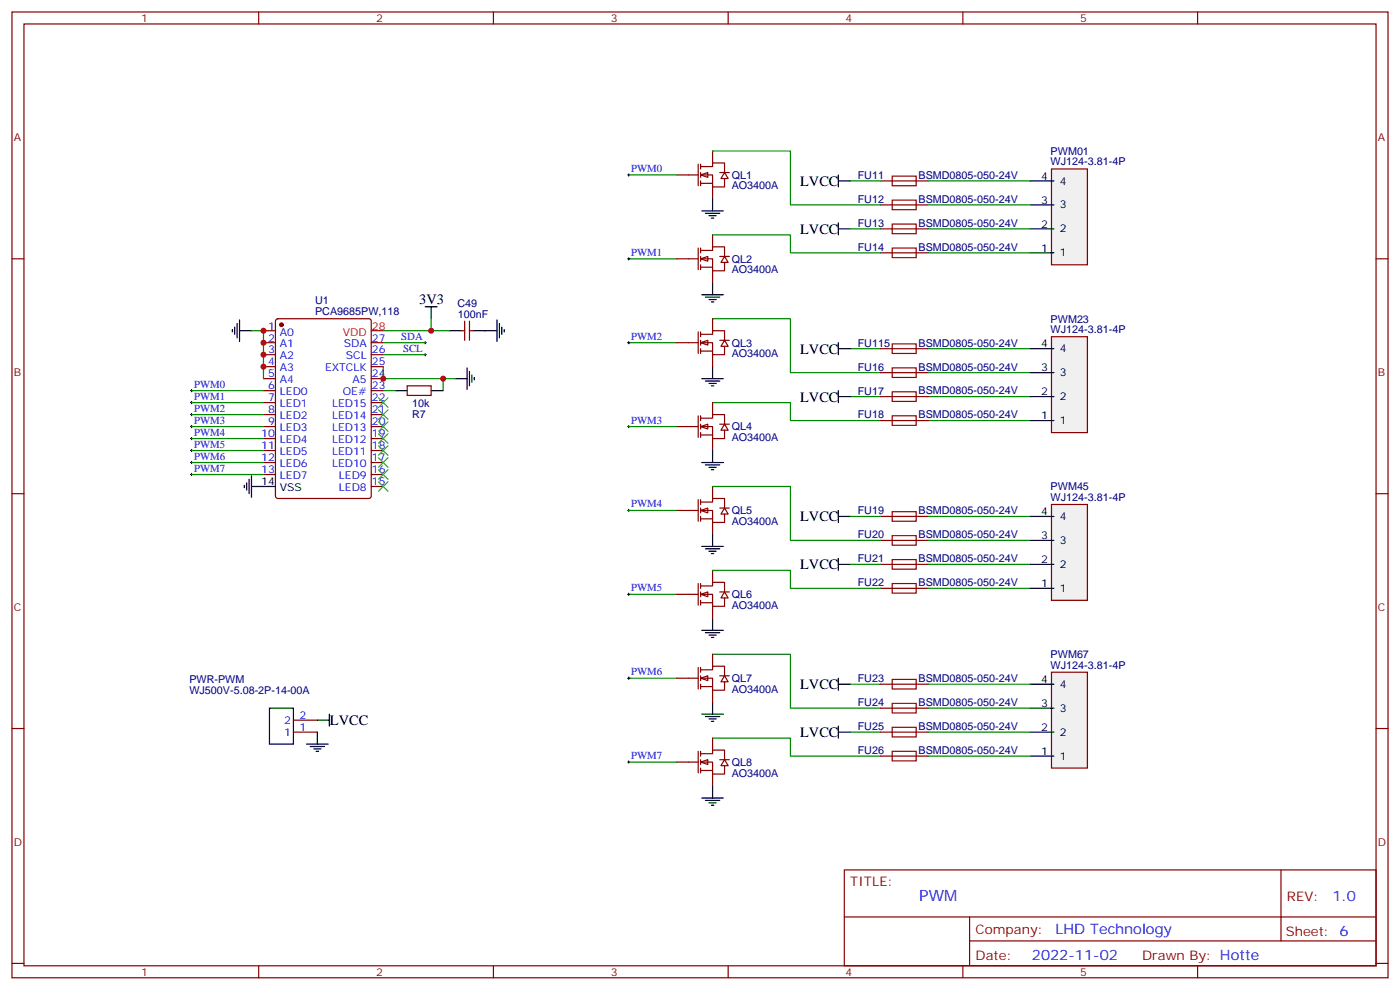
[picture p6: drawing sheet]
<svg xmlns="http://www.w3.org/2000/svg" width="412mm" height="291mm" viewBox="0 0 412 291" stroke-linecap="round" stroke-linejoin="round" font-family="sans-serif">
<g fill="none" stroke="#870000" stroke-width=".35">
<path d="M3.5 3.5h405.4v284.4h-405.4zM7.1 7.1h398.2v277.2h-398.2zM76.2 3.5v3.6M145.3 3.5v3.6M214.5 3.5v3.6M283.6 3.5v3.6M352.8 3.5v3.6M3.5 76.2h3.6M405.3 76.2h3.6M77.6 97.4h3.5M81.4 94l.4-.2h26.9l.6 .5 .1 51.7-.5 .7-27.1 .1-.6-.5-.1-51.8zM77.6 100.9h3.5"/>
<path d="M77.6 104.4h3.5M77.6 107.9h3.5M77.6 111.5h3.5M77.6 115h3.5M77.6 118.5h3.5M109.4 100.9h3.5M109.4 104.4h3.5M109.4 107.9h3.5M109.4 111.5h3.5M109.4 115h3.5M109.4 118.5h3.5M77.6 122.1h3.5"/>
<path d="M77.6 125.6h3.5M77.6 129.1h3.5M77.6 132.6h3.5M77.6 136.2h3.5M77.6 139.7h3.5M109.4 122.1h3.5M109.4 125.6h3.5M109.4 129.1h3.5M109.4 132.6h3.5M109.4 136.2h3.5M109.4 139.7h3.5M3.5 145.3h3.6"/>
<path d="M109.4 143.2h3.5M405.3 145.3h3.6M3.5 214.5h3.6M405.3 214.5h3.6M248.7 256.1h156.6v28.2h-156.6zM377.3 256.1v20.9M248.7 270h156.5M285.6 277h119.6M285.6 270v14.1M3.5 283.6h3.6M76.2 284.3v3.6M145.3 284.3v3.6"/>
<path d="M214.5 284.3v3.6M283.6 284.3v3.6M352.8 284.3v3.6M405.3 283.6h3.6"/>
</g>
<circle cx="82.9" cy="95.6" r=".53" fill="#870000" stroke="#870000" stroke-width=".35"/>
<path d="M77.6 143.2h3.5" fill="none" stroke="#000" stroke-width=".35"/>
<path d="M109.4 97.4h3.5" fill="none" stroke="#f00" stroke-width=".35"/>
<path d="M124.9 100.9h.7M124.9 104.4h.7M125.2 100.5v.7M125.2 104.1v.7" fill="none" stroke="#000" stroke-width=".29"/>
<path d="M112.9 100.9h12.3M112.9 104.4h12.3" fill="none" stroke="#008700" stroke-width=".35"/>
<g fill="#fff" stroke="#870000" stroke-width=".35">
<path d="M206.4 51.5l2.1-.7v1.4z"/>
<path d="M213.4 50.8l1.1 1.8h-2.1z"/>
</g>
<g fill="none" stroke="#870000" stroke-width=".35">
<path d="M199.3 51.5h6.4M205.7 48.3v6.4M206.4 49h3.5v-1h3.5v2.8M206.4 51.5h3.5v3.5h3.5v-2.4M206.4 54h3.5M206.4 48.3v1.4M206.4 50.8v1.4M206.4 53.3v1.4M209.9 44.4v3.6M209.9 55v3.6M212 50.8h2.8M135.8 97.4h1.1"/>
<path d="M136.9 94.5v5.7M138.3 94.5v5.7M138.3 97.4h1M119.9 113.6h7.1v2.8h-7.1z"/>
</g>
<g fill="none" stroke="#000" stroke-width=".35">
<path d="M209.9 58.6v3.5M206.7 62.1h6.4M207.8 62.8h4.2M208.8 63.5h2.2M209.5 64.2h.8M68.4 97v.7M69.1 96.3v2.1M69.8 95.2v4.3M70.6 97.4h3.5M70.6 94.2v6.3M125.2 90.3h3.6M127 90.3v3.5"/>
<path d="M132.3 97.4h3.5M139.3 97.4h7.1M146.4 94.2v6.3M147.1 95.2v4.3M147.8 96.3v2.1M148.5 97v.7M116.4 115h3.5M127 115h3.5M134.1 111.5h3.5M137.6 108.3v6.4M138.3 109.4v4.2M139 110.4v2.1"/>
<path d="M139.7 111.1v.7M72 142.9v.7M72.7 142.2v2.1M73.4 141.1v4.2M74.1 143.2h3.5M74.1 140.1v6.3"/>
</g>
<g fill="none" stroke="#008700" stroke-width=".35">
<path d="M185.2 51.5h14.1M74.1 97.4h3.5v14.1M112.9 97.4h19.4M127 93.8v3.6M56.4 115h21.2M56.4 118.5h21.2M112.9 107.9v3.6h21.2M112.9 115h3.5M130.5 111.5v3.5M56.4 129.1h21.2M56.4 136.2h21.2M56.4 132.6h21.2"/>
<path d="M56.4 139.7h21.2M56.4 122.1h21.2M56.4 125.6h21.2"/>
</g>
<g fill="none" stroke="#3c3" stroke-width=".35">
<path d="M111.5 117.1l2.8 2.8M114.3 117.1l-2.8 2.8M111.5 120.7l2.8 2.8M111.5 124.2l2.8 2.8M111.5 127.7l2.8 2.8M111.5 131.2l2.8 2.9M111.5 134.8l2.8 2.8M111.5 138.3l2.8 2.8M114.3 120.7l-2.8 2.8M114.3 124.2l-2.8 2.8M114.3 127.7l-2.8 2.8M114.3 131.2l-2.8 2.9"/>
<path d="M114.3 134.8l-2.8 2.8M114.3 138.3l-2.8 2.8M111.5 141.8l2.8 2.8M114.3 141.8l-2.8 2.8"/>
</g>
<g fill="none" stroke="#000" stroke-width=".29">
<path d="M184.9 51.5h.7M185.2 51.2v.7M56.1 115h.7M56.1 118.5h.7M56.4 114.7v.7M56.4 118.2v.7M56.1 122.1h.7M56.1 125.6h.7M56.1 129.1h.7M56.1 132.6h.7M56.1 136.2h.7M56.1 139.7h.7"/>
<path d="M56.4 121.7v.7M56.4 125.2v.7M56.4 128.8v.7M56.4 132.3v.7M56.4 135.8v.7M56.4 139.3v.8"/>
</g>
<path d="M309.7 49.7h10.6v28.3h-10.6z" fill="#f0f0f0" stroke="#870000" stroke-width=".35"/>
<path d="M303.4 53.3h7M303.4 74.4h7M303.4 67.4h7M303.4 60.3h7M206.7 86.8h6.4M207.8 87.5h4.2M208.8 88.2h2.2M209.5 88.9h.8M209.9 83.3v3.5" fill="none" stroke="#000" stroke-width=".35"/>
<path d="M185.2 76.2h14.1" fill="none" stroke="#008700" stroke-width=".35"/>
<path d="M184.9 76.2h.7M185.2 75.8v.8" fill="none" stroke="#000" stroke-width=".29"/>
<g fill="#fff" stroke="#870000" stroke-width=".35">
<path d="M206.4 76.2l2.1-.7v1.4z"/>
<path d="M213.4 75.5l1.1 1.8h-2.1z"/>
</g>
<g fill="none" stroke="#870000" stroke-width=".35">
<path d="M259.3 53.3h14.1M199.3 76.2h6.4M205.7 73v6.4M206.4 73.7h3.5v-1h3.5v2.8M206.4 76.2h3.5v3.5h3.5v-2.4M206.4 78.7h3.5M206.4 73v1.4M206.4 75.5v1.4M206.4 78v1.4M209.9 69.1v3.6M209.9 79.7v3.6M212 75.5h2.8"/>
<path d="M259.3 60.3h14.1M259.3 67.4h14.1M259.3 74.4h14.1M259.3 116.8h14.1M259.3 109.7h14.1M259.3 102.7h14.1M259.3 123.8h14.1"/>
</g>
<path d="M246.9 53.3h3.6M246.9 51.5v3.5M246.9 65.6v3.5M246.9 67.4h3.6M246.9 100.9v3.5M246.9 115v3.5M246.9 116.8h3.6M246.9 102.7h3.6" fill="none" stroke="#000" stroke-width=".35"/>
<path d="M262.8 51.9h7.1v2.8h-7.1zM262.8 58.9h7.1v2.8h-7.1zM262.8 66h7.1v2.8h-7.1zM262.8 73h7.1v2.8h-7.1zM262.8 115.4h7.1v2.8h-7.1zM262.8 108.3h7.1v2.8h-7.1zM262.8 101.2h7.1v2.9h-7.1zM262.8 122.4h7.1v2.8h-7.1z" fill="none" stroke="#a10000" stroke-width=".35"/>
<g fill="none" stroke="#008700" stroke-width=".35">
<path d="M209.9 44.4h22.9v15.9h26.5M250.5 53.3h8.8M273.4 53.3h30M209.9 69.1h22.9v5.3h26.5M250.5 67.4h8.8M273.4 60.3h30M273.4 67.4h30M273.4 74.4h30M209.9 93.8h22.9v15.9h26.5M209.9 118.5h22.9v5.3h26.5M250.5 116.8h8.8M250.5 102.7h8.8"/>
<path d="M273.4 116.8h30M273.4 109.7h30M273.4 102.7h30M273.4 123.8h30"/>
</g>
<g fill="#fff" stroke="#870000" stroke-width=".35">
<path d="M206.4 125.6l2.1-.7v1.4z"/>
<path d="M213.4 124.9l1.1 1.7h-2.1z"/>
</g>
<path d="M209.9 118.5v3.6M199.3 125.6h6.4M205.7 122.4v6.4M206.4 123.1h3.5v-1h3.5v2.8M206.4 125.6h3.5v3.5h3.5v-2.5M206.4 128.1h3.5M206.4 122.4v1.4M206.4 124.9v1.4M206.4 127.4v1.4M209.9 129.1v3.5M212 124.9h2.8" fill="none" stroke="#870000" stroke-width=".35"/>
<path d="M184.9 125.6h.7M185.2 125.2v.7" fill="none" stroke="#000" stroke-width=".29"/>
<path d="M185.2 125.6h14.1" fill="none" stroke="#008700" stroke-width=".35"/>
<path d="M206.7 136.2h6.4M207.8 136.9h4.2M208.8 137.6h2.2M209.5 138.3h.8M209.9 132.6v3.6" fill="none" stroke="#000" stroke-width=".35"/>
<path d="M309.7 99.1h10.6v28.3h-10.6z" fill="#f0f0f0" stroke="#870000" stroke-width=".35"/>
<path d="M206.7 111.5h6.4M207.8 112.2h4.2M208.8 112.9h2.2M209.5 113.6h.8M209.9 107.9v3.6M303.4 116.8h7M303.4 109.7h7M303.4 102.7h7M303.4 123.8h7" fill="none" stroke="#000" stroke-width=".35"/>
<path d="M185.2 100.9h14.1" fill="none" stroke="#008700" stroke-width=".35"/>
<path d="M184.9 100.9h.7M185.2 100.5v.7" fill="none" stroke="#000" stroke-width=".29"/>
<g fill="#fff" stroke="#870000" stroke-width=".35">
<path d="M206.4 100.9l2.1-.7v1.4z"/>
<path d="M213.4 100.2l1.1 1.8h-2.1z"/>
</g>
<path d="M205.7 97.7v6.4M206.4 98.4h3.5v-1h3.5v2.8M206.4 97.7v1.4M209.9 93.8v3.6M199.3 100.9h6.4M206.4 100.9h3.5v3.5h3.5v-2.4M206.4 103.4h3.5M206.4 100.2v1.4M206.4 102.7v1.4M209.9 104.4v3.5M212 100.2h2.8" fill="none" stroke="#870000" stroke-width=".35"/>
<g fill="#fff" stroke="#870000" stroke-width=".35">
<path d="M206.4 150.3l2.1-.7v1.4z"/>
<path d="M213.4 149.6l1.1 1.7h-2.1z"/>
</g>
<path d="M199.3 150.3h6.4M205.7 147.1v6.4M206.4 147.8h3.5v-1h3.5v2.8M206.4 150.3h3.5v3.5h3.5v-2.5M206.4 152.8h3.5M206.4 147.1v1.4M206.4 149.6v1.4M206.4 152v1.5M209.9 143.2v3.6M209.9 153.8v3.5M212 149.6h2.8" fill="none" stroke="#870000" stroke-width=".35"/>
<path d="M184.9 150.3h.7M185.2 149.9v.7M184.9 175h.7M185.2 174.6v.7" fill="none" stroke="#000" stroke-width=".29"/>
<path d="M185.2 150.3h14.1M185.2 175h14.1" fill="none" stroke="#008700" stroke-width=".35"/>
<path d="M209.9 157.3v3.6M206.7 160.9h6.4M207.8 161.6h4.2M208.8 162.3h2.2M209.5 163h.8M206.7 185.6h6.4M207.8 186.3h4.2M208.8 187h2.2M209.5 187.7h.8M209.9 182v3.6" fill="none" stroke="#000" stroke-width=".35"/>
<g fill="#fff" stroke="#870000" stroke-width=".35">
<path d="M206.4 175l2.1-.7v1.4z"/>
<path d="M213.4 174.3l1.1 1.7h-2.1z"/>
</g>
<g fill="none" stroke="#870000" stroke-width=".35">
<path d="M259.3 152h14.1M259.3 159.1h14.1M199.3 175h6.4M205.7 171.8v6.4M206.4 172.5h3.5v-1.1h3.5v2.9M206.4 175h3.5v3.5h3.5v-2.5M206.4 177.4h3.5M206.4 171.8v1.4M206.4 174.3v1.4M206.4 176.7v1.5M209.9 167.9v3.5M209.9 178.5v3.5"/>
<path d="M212 174.3h2.8M259.3 166.2h14.1M259.3 173.2h14.1"/>
</g>
<path d="M246.9 152h3.6M246.9 150.3v3.5M246.9 164.4v3.5M246.9 166.2h3.6" fill="none" stroke="#000" stroke-width=".35"/>
<path d="M262.8 150.6h7.1v2.9h-7.1zM262.8 157.7h7.1v2.8h-7.1zM262.8 164.7h7.1v2.9h-7.1zM262.8 171.8h7.1v2.8h-7.1z" fill="none" stroke="#a10000" stroke-width=".35"/>
<path d="M209.9 143.2h22.9v15.9h26.5M250.5 152h8.8M273.4 152h30M273.4 159.1h30M209.9 167.9h22.9v5.3h26.5M250.5 166.2h8.8M273.4 166.2h30M273.4 173.2h30" fill="none" stroke="#008700" stroke-width=".35"/>
<path d="M309.7 148.5h10.6v28.2h-10.6z" fill="#f0f0f0" stroke="#870000" stroke-width=".35"/>
<path d="M303.4 159.1h7M303.4 152h7M303.4 173.2h7M303.4 166.2h7" fill="none" stroke="#000" stroke-width=".35"/>
<path d="M309.7 197.9h10.6v28.2h-10.6z" fill="#f0f0f0" stroke="#870000" stroke-width=".35"/>
<path d="M246.9 199.7v3.5M246.9 215.5h3.6M246.9 201.4h3.6M246.9 213.8v3.5M303.4 215.5h7M303.4 208.5h7M303.4 201.4h7M303.4 222.6h7" fill="none" stroke="#000" stroke-width=".35"/>
<path d="M209.9 192.6h22.9v15.9h26.5M209.9 217.3h22.9v5.3h26.5M250.5 215.5h8.8M250.5 201.4h8.8M273.4 215.5h30M273.4 208.5h30M273.4 201.4h30M273.4 222.6h30" fill="none" stroke="#008700" stroke-width=".35"/>
<path d="M262.8 214.1h7.1v2.9h-7.1zM262.8 207.1h7.1v2.8h-7.1zM262.8 200h7.1v2.8h-7.1zM262.8 221.2h7.1v2.8h-7.1z" fill="none" stroke="#a10000" stroke-width=".35"/>
<path d="M259.3 215.5h14.1M259.3 208.5h14.1M259.3 201.4h14.1M259.3 222.6h14.1" fill="none" stroke="#870000" stroke-width=".35"/>
<g fill="#fff" stroke="#870000" stroke-width=".35">
<path d="M206.4 224.4l2.1-.7v1.4z"/>
<path d="M213.4 223.7l1.1 1.7h-2.1z"/>
</g>
<path d="M209.9 217.3v3.5M199.3 224.4h6.4M205.7 221.2v6.3M206.4 221.9h3.5v-1.1h3.5v2.9M206.4 224.4h3.5v3.5h3.5v-2.5M206.4 226.8h3.5M206.4 221.2v1.4M206.4 223.7v1.4M206.4 226.1v1.4M209.9 227.9v3.5M212 223.7h2.8" fill="none" stroke="#870000" stroke-width=".35"/>
<path d="M184.9 199.7h.7M185.2 199.3v.7M184.9 224.4h.7M185.2 224v.7" fill="none" stroke="#000" stroke-width=".29"/>
<path d="M185.2 199.7h14.1M185.2 224.4h14.1" fill="none" stroke="#008700" stroke-width=".35"/>
<path d="M206.7 210.3h6.4M207.8 211h4.2M208.8 211.7h2.2M209.5 212.4h.8M209.9 206.7v3.6M206.7 235h6.4M207.8 235.7h4.2M208.8 236.4h2.2M209.5 237.1h.8M209.9 231.4v3.6" fill="none" stroke="#000" stroke-width=".35"/>
<g fill="#fff" stroke="#870000" stroke-width=".35">
<path d="M206.4 199.7l2.1-.7v1.4z"/>
<path d="M213.4 199l1.1 1.7h-2.1z"/>
</g>
<g fill="none" stroke="#870000" stroke-width=".35">
<path d="M199.3 199.7h6.4M205.7 196.5v6.3M206.4 197.2h3.5v-1.1h3.5v2.9M206.4 199.7h3.5v3.5h3.5v-2.5M206.4 196.5v1.4M206.4 199v1.4M209.9 192.6v3.5M212 199h2.8M86.4 215.5h7.1M86.4 212h7.1M206.4 202.1h3.5M206.4 201.4v1.4"/>
<path d="M209.9 203.2v3.5"/>
</g>
<path d="M79.4 208.5h7v10.6h-7zM90.3 219.1h6.4M91.4 219.8h4.2M93.5 215.5v3.6M93.5 212h3.5M97 210.3v3.5M92.4 220.5h2.1M93.1 221.2h.7" fill="none" stroke="#000" stroke-width=".35"/>
<g fill="#c00">
<circle cx="112.9" cy="111.5" r=".88"/>
<circle cx="77.6" cy="97.4" r=".88"/>
<circle cx="77.6" cy="100.9" r=".88"/>
<circle cx="77.6" cy="104.4" r=".88"/>
<circle cx="77.6" cy="107.9" r=".88"/>
<circle cx="130.5" cy="111.5" r=".88"/>
<circle cx="127" cy="97.4" r=".88"/>
</g>
<text font-size="4.6" fill="#00f" x="270.8" y="265.1">PWM</text>
<g font-size="4.2">
<text x="235.7" y="54.7">LVCC</text>
<text x="235.7" y="68.8">LVCC</text>
<text x="123.5" y="89.6">3V3</text>
<text x="235.7" y="104.1">LVCC</text>
<text x="235.7" y="118.2">LVCC</text>
<text x="235.7" y="153.5">LVCC</text>
<text x="235.7" y="167.6">LVCC</text>
<text x="235.7" y="202.9">LVCC</text>
<text x="97.2" y="213.5">LVCC</text>
<text x="235.7" y="217">LVCC</text>
</g>
<g font-size="4.2" fill="#00f">
<text x="392.5" y="265.4">1.0</text>
<text x="310.9" y="274.9">LHD Technology</text>
<text x="304" y="282.7">2022-11-02</text>
</g>
<g font-size="3.9" fill="#800">
<text x="250.5" y="260.7">TITLE:</text>
<text x="379.1" y="265.4">REV:</text>
<text x="287.4" y="274.9">Company:</text>
<text x="378.7" y="275.5">Sheet: 6</text>
<text x="287.4" y="282.6">Date:</text>
<text x="336.4" y="282.7">Drawn By: Hotte</text>
</g>
<g font-size="3.2" fill="#800">
<text x="41.6" y="6.5">1</text>
<text x="110.8" y="6.5">2</text>
<text x="179.9" y="6.5">3</text>
<text x="249.1" y="6.5">4</text>
<text x="318.2" y="6.5">5</text>
<text x="4.1" y="41.6">A</text>
<text x="405.9" y="41.6">A</text>
<text x="4.1" y="110.8">B</text>
<text x="405.9" y="110.8">B</text>
<text x="4.1" y="179.9">C</text>
<text x="405.9" y="179.9">C</text>
<text x="4.1" y="249.1">D</text>
<text x="405.9" y="249.1">D</text>
<text x="41.6" y="287.3">1</text>
<text x="110.8" y="287.3">2</text>
<text x="179.9" y="287.3">3</text>
<text x="249.1" y="287.3">4</text>
<text x="318.2" y="287.3">5</text>
</g>
<g font-size="3.2" fill="#000080">
<text x="309.5" y="45.6">PWM01</text>
<text x="215.5" y="52.6">QL1</text>
<text x="252.7" y="52.6">FU11</text>
<text x="270.6" y="52.6">BSMD0805-050-24V</text>
<text x="309.5" y="48.7">WJ124-3.81-4P</text>
<text x="215.5" y="55.8">AO3400A</text>
<text x="252.7" y="59.7">FU12</text>
<text x="270.6" y="59.7">BSMD0805-050-24V</text>
<text x="252.7" y="66.8">FU13</text>
<text x="270.6" y="66.7">BSMD0805-050-24V</text>
<text x="215.5" y="77.3">QL2</text>
<text x="252.7" y="73.8">FU14</text>
<text x="270.6" y="73.8">BSMD0805-050-24V</text>
<text x="215.5" y="80.5">AO3400A</text>
<text x="92.8" y="89.5">U1</text>
<text x="92.8" y="92.8">PCA9685PW,118</text>
<text x="134.8" y="90.3">C49</text>
<text x="134.9" y="93.5">100nF</text>
<text x="309.5" y="95">PWM23</text>
<text x="309.5" y="98.1">WJ124-3.81-4P</text>
<text x="215.5" y="105.2">AO3400A</text>
<text x="215.5" y="102">QL3</text>
<text x="252.7" y="102">FU115</text>
<text x="270.6" y="102">BSMD0805-050-24V</text>
<text x="252.7" y="109.1">FU16</text>
<text x="270.6" y="109.1">BSMD0805-050-24V</text>
<text x="121.4" y="119.9">10k</text>
<text x="252.7" y="116.1">FU17</text>
<text x="270.6" y="116.1">BSMD0805-050-24V</text>
<text x="121.4" y="123.1">R7</text>
<text x="252.7" y="123.2">FU18</text>
<text x="270.6" y="123.2">BSMD0805-050-24V</text>
<text x="215.5" y="129.9">AO3400A</text>
<text x="215.5" y="126.7">QL4</text>
<text x="309.5" y="147.5">WJ124-3.81-4P</text>
<text x="309.5" y="144.3">PWM45</text>
<text x="215.5" y="154.6">AO3400A</text>
<text x="215.5" y="151.4">QL5</text>
<text x="252.7" y="151.4">FU19</text>
<text x="270.6" y="151.4">BSMD0805-050-24V</text>
<text x="252.7" y="158.5">FU20</text>
<text x="270.6" y="158.5">BSMD0805-050-24V</text>
<text x="252.7" y="165.5">FU21</text>
<text x="270.6" y="165.5">BSMD0805-050-24V</text>
<text x="252.7" y="172.6">FU22</text>
<text x="270.6" y="172.6">BSMD0805-050-24V</text>
<text x="215.5" y="179.3">AO3400A</text>
<text x="215.5" y="176.1">QL6</text>
<text x="309.5" y="196.8">WJ124-3.81-4P</text>
<text x="309.5" y="193.7">PWM67</text>
<text x="55.8" y="201.2">PWR-PWM</text>
<text x="215.5" y="204">AO3400A</text>
<text x="215.5" y="200.8">QL7</text>
<text x="252.7" y="200.8">FU23</text>
<text x="270.6" y="200.8">BSMD0805-050-24V</text>
<text x="55.8" y="204.3">WJ500V-5.08-2P-14-00A</text>
<text x="252.7" y="207.9">FU24</text>
<text x="270.6" y="207.9">BSMD0805-050-24V</text>
<text x="252.7" y="214.9">FU25</text>
<text x="270.6" y="214.9">BSMD0805-050-24V</text>
<text x="252.7" y="222">FU26</text>
<text x="270.6" y="222">BSMD0805-050-24V</text>
<text x="215.5" y="225.5">QL8</text>
<text x="215.5" y="228.6">AO3400A</text>
</g>
<g font-size="3.2" fill="#00f">
<text x="185.9" y="50.6">PWM0</text>
<text x="185.9" y="75.3">PWM1</text>
<text x="78.9" y="97">1</text>
<text x="78.9" y="100.5">2</text>
<text x="82.4" y="98.8">A0</text>
<text x="109.5" y="100.5">27</text>
<text x="118.2" y="100">SDA</text>
<text x="185.9" y="100">PWM2</text>
<text x="78.9" y="104.1">3</text>
<text x="78.9" y="107.6">4</text>
<text x="82.4" y="102.3">A1</text>
<text x="82.4" y="105.8">A2</text>
<text x="101.3" y="102.3">SDA</text>
<text x="101.9" y="105.8">SCL</text>
<text x="109.5" y="107.6">25</text>
<text x="109.5" y="104.1">26</text>
<text x="118.8" y="103.5">SCL</text>
<text x="78.9" y="111.1">5</text>
<text x="82.4" y="109.4">A3</text>
<text x="82.4" y="112.9">A4</text>
<text x="95.7" y="109.4">EXTCLK</text>
<text x="103.9" y="112.9">A5</text>
<text x="109.5" y="111.1">24</text>
<text x="57.1" y="114.1">PWM0</text>
<text x="57.1" y="117.7">PWM1</text>
<text x="78.9" y="114.7">6</text>
<text x="78.9" y="118.2">7</text>
<text x="82.4" y="116.4">LED0</text>
<text x="82.4" y="119.9">LED1</text>
<text x="97.8" y="119.9">LED15</text>
<text x="101" y="116.4">OE#</text>
<text x="109.5" y="118.2">22</text>
<text x="109.5" y="114.7">23</text>
<text x="57.1" y="121.2">PWM2</text>
<text x="57.1" y="124.7">PWM3</text>
<text x="78.9" y="121.7">8</text>
<text x="78.9" y="125.2">9</text>
<text x="82.4" y="123.5">LED2</text>
<text x="97.8" y="123.5">LED14</text>
<text x="109.5" y="125.2">20</text>
<text x="109.5" y="121.7">21</text>
<text x="185.9" y="124.7">PWM3</text>
<text x="57.1" y="128.2">PWM4</text>
<text x="57.1" y="131.8">PWM5</text>
<text x="76.9" y="128.8">10</text>
<text x="82.4" y="127">LED3</text>
<text x="82.4" y="130.5">LED4</text>
<text x="97.8" y="130.5">LED12</text>
<text x="97.8" y="127">LED13</text>
<text x="109.5" y="128.8">19</text>
<text x="57.1" y="135.3">PWM6</text>
<text x="76.9" y="132.3">11</text>
<text x="76.9" y="135.8">12</text>
<text x="82.4" y="134.1">LED5</text>
<text x="82.4" y="137.6">LED6</text>
<text x="97.8" y="137.6">LED10</text>
<text x="97.8" y="134.1">LED11</text>
<text x="109.5" y="135.8">17</text>
<text x="109.5" y="132.3">18</text>
<text x="57.1" y="138.8">PWM7</text>
<text x="76.9" y="139.3">13</text>
<text x="82.4" y="141.1">LED7</text>
<text x="99.8" y="141.1">LED9</text>
<text x="109.5" y="142.9">15</text>
<text x="109.5" y="139.3">16</text>
<text x="99.8" y="144.6">LED8</text>
<text x="185.9" y="149.4">PWM4</text>
<text x="185.9" y="174.1">PWM5</text>
<text x="185.9" y="198.8">PWM6</text>
<text x="83.7" y="213.1">2</text>
<text x="88.2" y="215.2">1</text>
<text x="88.2" y="211.7">2</text>
<text x="83.7" y="216.6">1</text>
<text x="185.9" y="223.5">PWM7</text>
</g>
<g font-size="3.2">
<text x="306.7" y="52.9">4</text>
<text x="306.7" y="60">3</text>
<text x="312.2" y="54.3">4</text>
<text x="312.2" y="61.4">3</text>
<text x="306.7" y="67">2</text>
<text x="312.2" y="68.4">2</text>
<text x="306.7" y="74.1">1</text>
<text x="312.2" y="75.5">1</text>
<text x="306.7" y="102.3">4</text>
<text x="312.2" y="103.7">4</text>
<text x="306.7" y="109.4">3</text>
<text x="312.2" y="110.8">3</text>
<text x="306.7" y="116.4">2</text>
<text x="312.2" y="117.8">2</text>
<text x="306.7" y="123.5">1</text>
<text x="312.2" y="124.9">1</text>
<text x="76.9" y="142.9">14</text>
<text x="82.4" y="144.6">VSS</text>
<text x="306.7" y="151.7">4</text>
<text x="312.2" y="153.1">4</text>
<text x="306.7" y="158.8">3</text>
<text x="312.2" y="160.2">3</text>
<text x="306.7" y="165.8">2</text>
<text x="312.2" y="167.2">2</text>
<text x="306.7" y="172.9">1</text>
<text x="312.2" y="174.3">1</text>
<text x="306.7" y="201.1">4</text>
<text x="312.2" y="202.5">4</text>
<text x="306.7" y="208.1">3</text>
<text x="312.2" y="209.6">3</text>
<text x="306.7" y="215.2">2</text>
<text x="312.2" y="216.6">2</text>
<text x="306.7" y="222.3">1</text>
<text x="312.2" y="223.7">1</text>
</g>
<g font-size="3.2" fill="#f00">
<text x="101" y="98.8">VDD</text>
<text x="109.5" y="97">28</text>
</g>
</svg>
